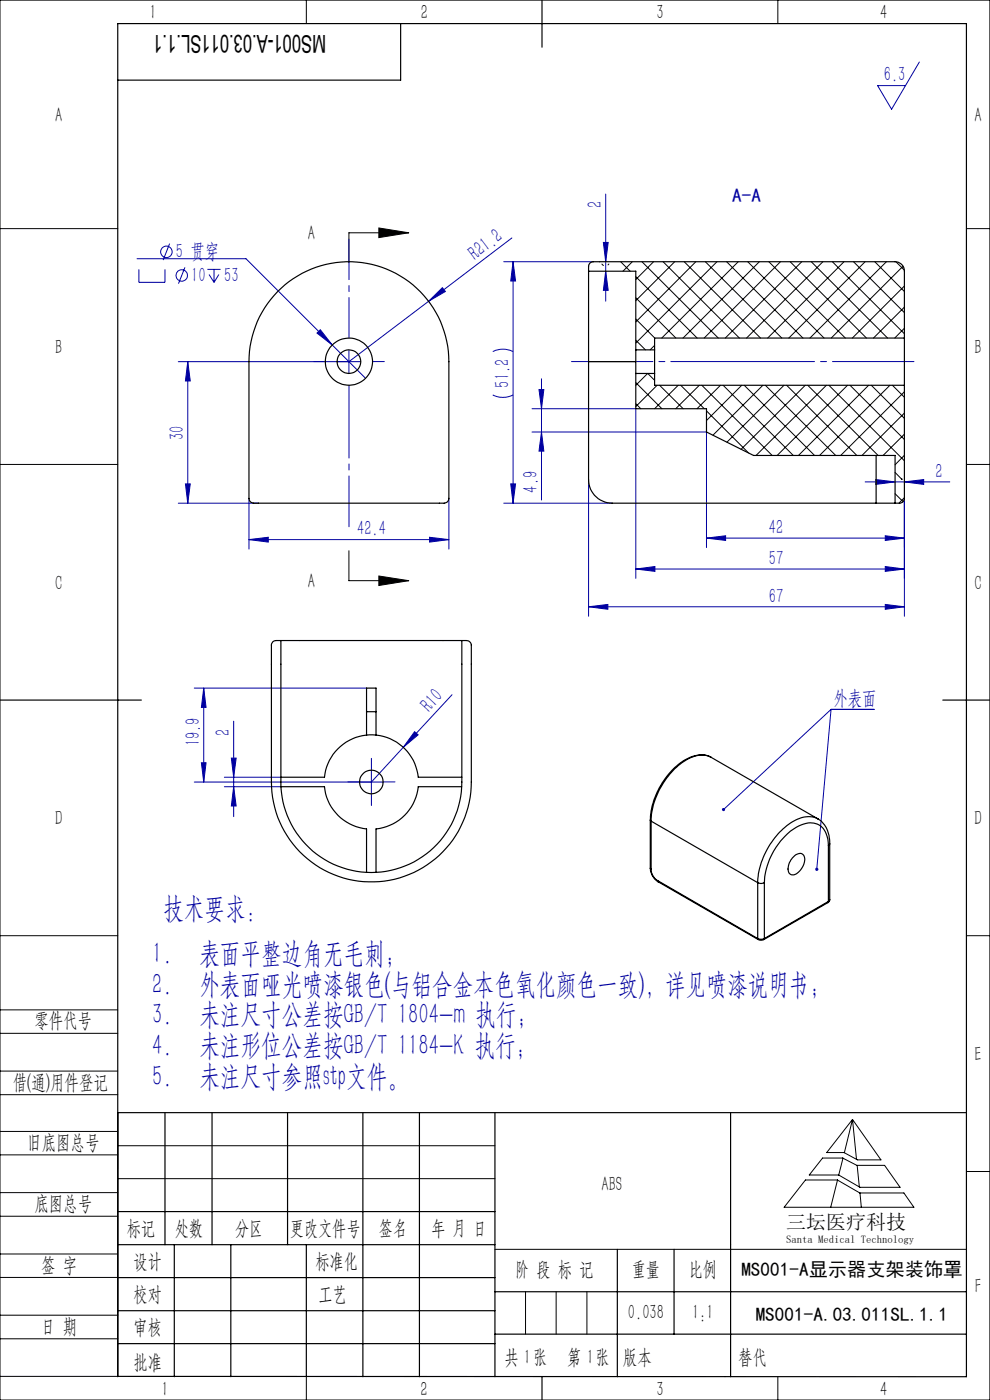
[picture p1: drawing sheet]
<svg xmlns="http://www.w3.org/2000/svg" width="210mm" height="297mm" viewBox="0 0 210 297" stroke-linecap="round" stroke-linejoin="round" font-family="sans-serif">
<g fill="none" stroke="#0000a0" stroke-width=".21">
<path d="M195 13.2l-5.9 10-2.9-5h5.9M29.1 54.9h23.1l25.3 25.4M29.5 57.1v2.8h5.5v-2.8M36 51.7l-1.4 3.5M39.2 56.7l-1.3 3.5M44 57.1h2.8M44.3 58.2l1.1 1.7M45.4 57.1v2.8M46.4 58.2l-1 1.7M106.9 55.5h18.9M108.6 50.5l-34.6 26.2M108.8 55.5l.6 4.1h-1.1z"/>
<path d="M108.8 55.5v51.2M128 51.4h1l-.5 4.1zM128.5 41.2v22.7M128.5 57.5l.5 4.1h-1zM39.8 76.7v30M39.8 76.7l.6 4.1h-1.1zM67.2 70.7l.7-.7 2.6 3.2zM74 74.2v5M76.5 76.7h-38.7M90.9 63.9l2.9-2.9 .7 .8zM104.5 74.6l.3-.1a4.8 4.8 0 0 1 4 .1M104.5 83.8a4.6 4.6 0 0 0 4.3 0"/>
<path d="M112.9 86.7h22v36M112.9 91.6h37v24.6M114.3 82.7h1.1l-.5 4zM114.9 80.4v25.7M114.9 91.6l.5 4.1h-1.1zM37.8 106.7h17M39.3 102.7h1.1l-.6 4zM52.8 114.5l4.1-.5v1zM52.8 105.7v10.8M52.8 114.5h42.4M91.1 114l4.1 .5-4.1 .5zM95.2 105.7v10.8"/>
<path d="M106.9 106.7h23M108.3 102.7h1.1l-.6 4zM124.8 101.7v29M149.9 114.2l4-.5v.9zM149.9 114.2h41.9M183.5 102.2h18M185.8 101.7l4.1 .5-4.1 .6zM187.8 113.7l4 .5-4 .4zM191.8 102.2l4.1-.5v1.1zM191.8 105.7v25M124.8 128.7l4.1-.5v1.1zM124.8 128.7h67"/>
<path d="M134.9 120.7l4-.5v1zM134.9 120.7h56.9M187.8 128.2l4 .5-4 .6zM187.8 120.2l4 .5-4 .5zM41.2 146h36.6M43.2 146l.5 4.1h-1zM43.2 146v19.9M49.6 153v20.2M85.5 158.5l-6.7 7.4M87.9 155.2l.8 .7-3.2 2.6zM95.9 147.4l-10.4 11.1M176.3 150.5h9.1"/>
<path d="M176.3 150.5l-22.8 21.2M176.3 150.5l-3.1 33.9M41.2 165.9h40.1M42.7 161.8h1l-.5 4.1zM47.6 164.9h12M47.6 166.9h12M49.1 160.8h1l-.5 4.1zM49.6 166.9l.5 4.1h-1zM78.8 163.4v5"/>
<circle cx="35.3" cy="53.4" r="1.21"/>
<circle cx="38.6" cy="58.4" r="1.2"/>
</g>
<g fill="none" stroke="#000" stroke-width=".21">
<path d="M0 0h210v297h-210zM65 0v5M165 0v5M0 48.5h25M80.4 48.4l6.3 1-6.3 1zM86.7 49.4h-12.7v6.3M205 48.5h5M0 98.5h25M205 98.5h5M74 116.8v6.4h12.7M80.4 122.2l6.3 1-6.3 1zM0 198.5h25"/>
<path d="M205 198.5h5M0 214.2h25M0 219.2h25M0 232.2h25M0 227.2h25M25 236v56h-25M180.8 237.5l6.1 8.6h-5l-2.9-1.6h-3.6zM180.8 237.5l-1.7 7M180.8 237.5l.9 8.5M0 245h25M0 240h25M0 258h25"/>
<path d="M0 253h25M25 243.1h80M25 250h80M170.9 250.3h6.7l4.8 2.8h9.3l2.2 3h-27.6zM174.5 245.7h4.3l3 1.5h5.8l3.3 4.7h-8.5l-4.5-2.6h-6.2zM177.7 250.3l-1.5 5.8M178.8 245.7l-.9 3.6M181.8 247.2l.5 4.6M182.4 253.1l.3 3M205 248.5h5M0 271h25M0 266h25"/>
<path d="M0 279h25M105 265h100M111.5 274v9M118 274v9M124.5 274v9M0 284h25M65 292.1v4.9M153.7 292h.1M165 292v5"/>
</g>
<path d="M74 71.7v-21" fill="none" stroke="#0000a0" stroke-width=".21" stroke-dasharray="30.5 1.3 1.3 1.3" stroke-dashoffset="21.9"/>
<path d="M69 76.7h-2.5M79 76.7h2.5M76.3 165.9h-2.5M78.8 163.4v-2.5M78.8 168.4v2.5M81.3 165.9h2.5" fill="none" stroke="#0000a0" stroke-width=".21" stroke-dasharray="30.5 1.3 1.3 1.3"/>
<path d="M74 81.7v30.1" fill="none" stroke="#0000a0" stroke-width=".21" stroke-dasharray="30.5 1.3 1.3 1.3" stroke-dashoffset="15"/>
<path d="M121.2 76.7h72.7" fill="none" stroke="#0000a0" stroke-width=".21" stroke-dasharray="30.5 1.3 1.3 1.3" stroke-dashoffset="13.2"/>
<g fill="none" stroke="#000" stroke-width=".25">
<path d="M85 5v12h-60M115 0v10M0 148.5h30M200 148.5h10M25 236h180M35 236v28.1M45 236v28.1M61 236v28.1M77 236v56.1M89 236v56.1M105 236v56.1M155 236v56.1"/>
<path d="M25 257h80M25 264.1h80M25 271h80M25 278.1h80M37 264.1v28M49 264.1v28M65 264.1v28M105 274h100M131 265v27.1M143 265v18M25 292l180 .1v-287.1h-180v287.1M25 285h80"/>
<path d="M105 283h100M115 292v5"/>
</g>
<path d="M80.4 48.4l6.3 1-6.3 1zM80.4 122.2l6.3 1-6.3 1z" fill="#000"/>
<g fill="#0000a0">
<path d="M90.9 63.9l2.9-2.9 .7 .8z"/>
<path d="M87.9 155.2l.8 .7-3.2 2.6z"/>
<path d="M153.2 171.6v.4l.3-.3-.3 .3a.34 .34 0 0 0 .5-.1 .34 .34 0 0 0 0-.5 .34 .34 0 0 0-.5 .2zM173 184.2l-.1 .3 .3 .2v-.3v.3a.34 .34 0 0 0 .4-.4 .34 .34 0 0 0-.6-.1z"/>
<path d="M67.9 70l-.7 .7 3.3 2.5zM52.8 114.5l4.1-.5v1zM91.1 114l4.1 .5-4.1 .5zM134.9 120.7l4-.5v1zM187.8 120.2l4 .5-4 .5zM149.9 114.2l4-.5v.9zM187.8 113.7l4 .5-4 .4zM185.8 101.7l4.1 .5-4.1 .6zM191.8 102.2l4.1-.5v1.1z"/>
<path d="M39.3 102.7h1.1l-.6 4zM39.8 76.7l.6 4.1h-1.1zM128.5 57.5l.5 4.1h-1zM128 51.4h1l-.5 4.1zM114.9 91.6l.5 4.1h-1.1zM114.3 82.7h1.1l-.5 4z"/>
<path d="M108.8 55.5l.6 4.1h-1.1zM108.3 102.7h1.1l-.6 4zM49.1 160.8h1l-.5 4.1zM49.6 166.9l.5 4.1h-1zM43.2 146l.5 4.1h-1zM42.7 161.8h1l-.5 4.1z"/>
<path d="M124.8 128.7l4.1-.5v1.1zM187.8 128.2l4 .5-4 .6z"/>
</g>
<g fill="none" stroke="#000" stroke-width=".25">
<path d="M124.8 57.5v-1a.96 .96 0 0 1 1-1h64.1a1.97 1.97 0 0 1 1.9 2v14.2M124.8 57.5v19.2M124.8 57.5h10.1v16.7M58.8 61.9a21.2 21.2 0 0 1 23.2-4.8 21.2 21.2 0 0 1 13.2 19.6v29a1.27 1.27 0 0 1-1.6 1h-39.5a1.15 1.15 0 0 1-1.3-1v-29a21.4 21.4 0 0 1 6-14.8zM124.8 76.7v25a5 5 0 0 0 5.1 5h55.9M124.8 76.7h10.1M134.9 74.2v5M134.9 79.2v7.5h15v4.9l9.9 5h30.1v10.1M134.9 74.2h4M134.9 79.2h4M138.9 74.2v5M138.9 79.2v2.5h52.9"/>
<path d="M191.8 71.7v10M191.8 71.7h-52.9v2.5M185.8 96.6v10.1M191.8 81.7v24a1.02 1.02 0 0 1-.9 1h-1M185.8 106.7h4.1M59.6 135.9v30a19.2 19.2 0 0 0 19.2 19.2 19.2 19.2 0 0 0 19.2-19.2v-30M59.6 135.9h-1a1.21 1.21 0 0 0-1 1.6v28.4a21.2 21.2 0 0 0 21.2 21.2 21.2 21.2 0 0 0 21.2-21.2v-28.9a1.04 1.04 0 0 0-1-1.1h-1M59.6 135.9h38.4M77.8 156v-10h2v10M77.8 151h2M59.6 166.9h9.2a10 10 0 0 0 9 9v9.2M59.6 164.9h9.2a10 10 0 0 1 10-9 10 10 0 0 1 9.9 9h9.3"/>
<path d="M97.9 166.9h-9.2a10.1 10.1 0 0 1-8.9 9v9.2M137.9 174l.2 .2M137.9 174v10.2M138.1 174.2l22.6 13.1M138.1 174.2v10.2M150.9 160.7a5.8 5.8 0 0 0-6 .7 16.3 16.3 0 0 0-7 12.6M173.5 173.7a5.8 5.8 0 0 1 2.5 5.3M173.5 173.7a5.6 5.6 0 0 0-5.9 .9 16.7 16.7 0 0 0-6.9 12.7M173.5 173.7l-22.6-13a5.2 5.2 0 0 0-5.5 .6 16.6 16.6 0 0 0-7.3 12.9M175.7 179.4a4.5 4.5 0 0 0-2.7-4.7 6.6 6.6 0 0 0-6 2.2 15.2 15.2 0 0 0-4.9 10.4M175.7 179.4v11.8M176 179l-.3 .4"/>
<path d="M176 179v11.8M137.9 184.2a3.6 3.6 0 0 0 1.7 2.9M137.9 184.2l.2 .2M138.1 184.4a2.85 2.85 0 0 0 1.4 2.4M139.5 186.8l.1 .3M139.5 186.8l21.2 12.3M139.6 187.1l21.2 12.2M160.7 187.3l.7 .1 .7-.1M160.7 199.1l.5 .1 .9-.1M160.7 199.1l.1 .2M160.7 187.3v11.8M160.8 199.3l.4 .2 .8-.2"/>
<path d="M162.1 199.1l-.1 .2M162.1 187.3v11.8M168.4 181.7l.2-.2a1.18 1.18 0 0 1 2 .1 3.5 3.5 0 0 1-2.4 4 1.27 1.27 0 0 1-.9-1.9l.4-1.2zM175.6 191.5l-13.6 7.8M175.7 191.2l-.1 .3M175.7 191.2l-13.6 7.9M176 190.8l-.1 .4-.3 .3M176 190.8l-.3 .4"/>
<circle cx="74" cy="76.7" r="5"/>
<circle cx="74" cy="76.7" r="2.51"/>
<circle cx="78.8" cy="165.9" r="2.5"/>
</g>
<g fill="none" stroke="#000" stroke-width=".21">
<path d="M127.2 55.5v.1M127.7 56l.3 .3M129.2 56l-.2 .2M131.7 55.5l2 2M134.1 55.5l-1.9 2M134.9 58.7l13 13M136.2 55.5l16.2 16.2M138.6 55.5l-3.7 3.8M140.7 55.5l16.1 16.2M143.1 55.5l-8.2 8.3M145.1 55.5l16.2 16.2M147.6 55.5l-12.7 12.8"/>
<path d="M149.6 55.5l16.2 16.2M152.1 55.5l-17.2 17.3M154.1 55.5l16.2 16.2M156.6 55.5l-16.2 16.2M158.6 55.5l16.2 16.2M161.1 55.5l-16.2 16.2M163.1 55.5l16.2 16.2M165.6 55.5l-16.2 16.2M167.6 55.5l16.2 16.2M170.1 55.5l-16.3 16.2M172.1 55.5l16.2 16.2M174.6 55.5l-16.2 16.2"/>
<path d="M176.6 55.5l15.2 15.3M179 55.5l-16.2 16.2M181 55.5l10.8 10.8M183.5 55.5l-16.2 16.2M185.6 55.5l6.2 6.3M188 55.5l-16.2 16.2M190 55.5l1.8 1.8M191.6 56.5l-15.3 15.2M134.9 72.2l2 2M134.9 67.7l4 4M134.9 63.2l8.5 8.5M137.4 79.2l-2.5 2.5"/>
<path d="M137.4 79.2l1.5 1.5M138.9 73.3l-1 .9M191.8 60.7l-11 11M191.8 65.2l-6.5 6.5M191.8 69.6l-2 2.1M134.9 85.7l1 1M134.9 81.2l5.5 5.5M139.4 81.7l-4.5 4.6M139.9 81.7l5 5M143.9 81.7l-5 5M144.4 81.7l5 5M148.3 81.7l-5 5"/>
<path d="M148.9 81.7l14.9 14.9M149.9 87.2l8.9 8.9M152.8 81.7l-5 5M153.4 81.7l14.9 14.9M157.3 81.7l-7.4 7.5M157.9 81.7l14.9 14.9M161.8 81.7l-10.6 10.6M162.3 81.7l15 14.9M166.3 81.7l-12.1 12.1M166.9 81.7l14.9 14.9M170.8 81.7l-13.6 13.6M171.3 81.7l15 14.9"/>
<path d="M175.3 81.7l-14.9 14.9M175.8 81.7l16 16.1M179.8 81.7l-14.9 14.9M180.3 81.7l11.5 11.5M184.3 81.7l-14.9 14.9M184.8 81.7l7 7.1M188.8 81.7l-15 14.9M189.3 81.7l2.5 2.6M191.8 83.1l-13.5 13.5M191.8 87.6l-9 9M191.8 92.1l-4.5 4.5M191.8 96.6l-1.9 2"/>
<path d="M189.9 104.7l1.7 1.7M189.9 100.2l1.4 1.5M191.3 101.6l-.1 .1M191.8 105.6l-1.1 1.1"/>
</g>
<g font-size="6.3" fill="#0000a0">
<text x="34.7" y="194.7">技术要求：</text>
<text x="32.3" y="204.3">1.</text>
<text x="42.3" y="204.3">表面平整边角无毛刺；</text>
<text x="32.3" y="210.8">2.</text>
<text x="42.3" y="210.8">外表面哑光喷漆银色(与铝合金本色氧化颜色一致)，详见喷漆说明书；</text>
<text x="32.3" y="217.3">3.</text>
<text x="42.3" y="217.3">未注尺寸公差按GB/T 1804-m 执行；</text>
<text x="32.3" y="223.8">4.</text>
<text x="42.3" y="223.8">未注形位公差按GB/T 1184-K 执行；</text>
<text x="32.3" y="230.3">5.</text>
<text x="42.3" y="230.3">未注尺寸参照stp文件。</text>
</g>
<text font-size="5.2" x="69.2" y="7.3" transform="rotate(-180 69.2 7.3)">MS001-A.03.011SL.1.1</text>
<g font-size="4.4" fill="#010000">
<text x="31.7" y="4.1">1</text>
<text x="89.2" y="4.1">2</text>
<text x="139.2" y="4.1">3</text>
<text x="186.7" y="4.1">4</text>
<text x="156.6" y="289.5">替代</text>
</g>
<g font-size="4.4" fill="#0000a0">
<text x="187.5" y="17.3">6.3</text>
<text x="127.6" y="44.2" transform="rotate(-90 127.6 44.2)">2</text>
<text x="37.3" y="54.7">5 贯穿</text>
<text x="40.6" y="59.7">10</text>
<text x="47.5" y="59.7">53</text>
<text x="100.8" y="55.3" transform="rotate(-37 100.8 55.3)">R21.2</text>
<text x="108" y="82.2" transform="rotate(-90 108 82.2)">51.2</text>
<text x="39" y="93.4" transform="rotate(-90 39 93.4)">30</text>
<text x="198.4" y="101.4">2</text>
<text x="114" y="104.5" transform="rotate(-90 114 104.5)">4.9</text>
<text x="75.7" y="113.6">42.4</text>
<text x="163.1" y="113.3">42</text>
<text x="163.1" y="119.8">57</text>
<text x="163.1" y="127.8">67</text>
<text x="176.8" y="149.6">外表面</text>
<text x="91.1" y="151.3" transform="rotate(-47 91.1 151.3)">R10</text>
<text x="42.4" y="158.3" transform="rotate(-90 42.4 158.3)">19.9</text>
<text x="48.7" y="156" transform="rotate(-90 48.7 156)">2</text>
</g>
<g font-size="4.4">
<text x="11.7" y="25.9">A</text>
<text x="206.7" y="25.9">A</text>
<text x="65.3" y="50.8">A</text>
<text x="11.7" y="75.1">B</text>
<text x="206.7" y="75.1">B</text>
<text x="11.7" y="125.1">C</text>
<text x="65.3" y="124.7">A</text>
<text x="206.7" y="125.1">C</text>
<text x="11.7" y="175.1">D</text>
<text x="206.7" y="175.1">D</text>
<text x="7.3" y="217.9">零件代号</text>
<text x="206.7" y="225.1">E</text>
<text x="2.7" y="231">借(通)用件登记</text>
<text x="5.8" y="243.7">旧底图总号</text>
<text x="7.3" y="256.8">底图总号</text>
<text x="127.6" y="252.6">ABS</text>
<text x="26.9" y="261.9">标记</text>
<text x="37.1" y="261.9">处数</text>
<text x="49.9" y="261.9">分区</text>
<text x="61.5" y="261.9">更改文件号</text>
<text x="80.4" y="261.9">签名</text>
<text x="91.5" y="261.9">年 月 日</text>
<text x="8.7" y="269.8">签 字</text>
<text x="28.3" y="268.9">设计</text>
<text x="66.9" y="268.9">标准化</text>
<text x="109.3" y="270.8">阶 段 标 记</text>
<text x="134" y="270.8">重量</text>
<text x="146.1" y="270.8">比例</text>
<text x="206.8" y="274.4">F</text>
<text x="28.3" y="276">校对</text>
<text x="67.6" y="276">工艺</text>
<text x="133.2" y="279.8">0.038</text>
<text x="146.8" y="279.8">1:1</text>
<text x="8.7" y="282.9">日 期</text>
<text x="28.4" y="283">审核</text>
<text x="28.3" y="290.4">批准</text>
<text x="107" y="289.5">共 张</text>
<text x="111.1" y="289.5">1</text>
<text x="120.3" y="289.5">第 张</text>
<text x="124.5" y="289.5">1</text>
<text x="132.1" y="289.5">版本</text>
<text x="34.2" y="296.1">1</text>
<text x="89.2" y="296.2">2</text>
<text x="139.2" y="296.2">3</text>
<text x="186.7" y="296.2">4</text>
</g>
<text font-size="4.2" x="166.8" y="260.7">三坛医疗科技</text>
<text font-size="4.1" fill="#0000a0" x="155.3" y="42.9">A-A</text>
<g font-size="4.1">
<text x="157.3" y="270.8">MS001-A显示器支架装饰罩</text>
<text x="160.3" y="280.2">MS001-A.03.011SL.1.1</text>
</g>
<text font-size="2.3" x="166.8" y="263.6">Santa Medical Technology</text>
</svg>
